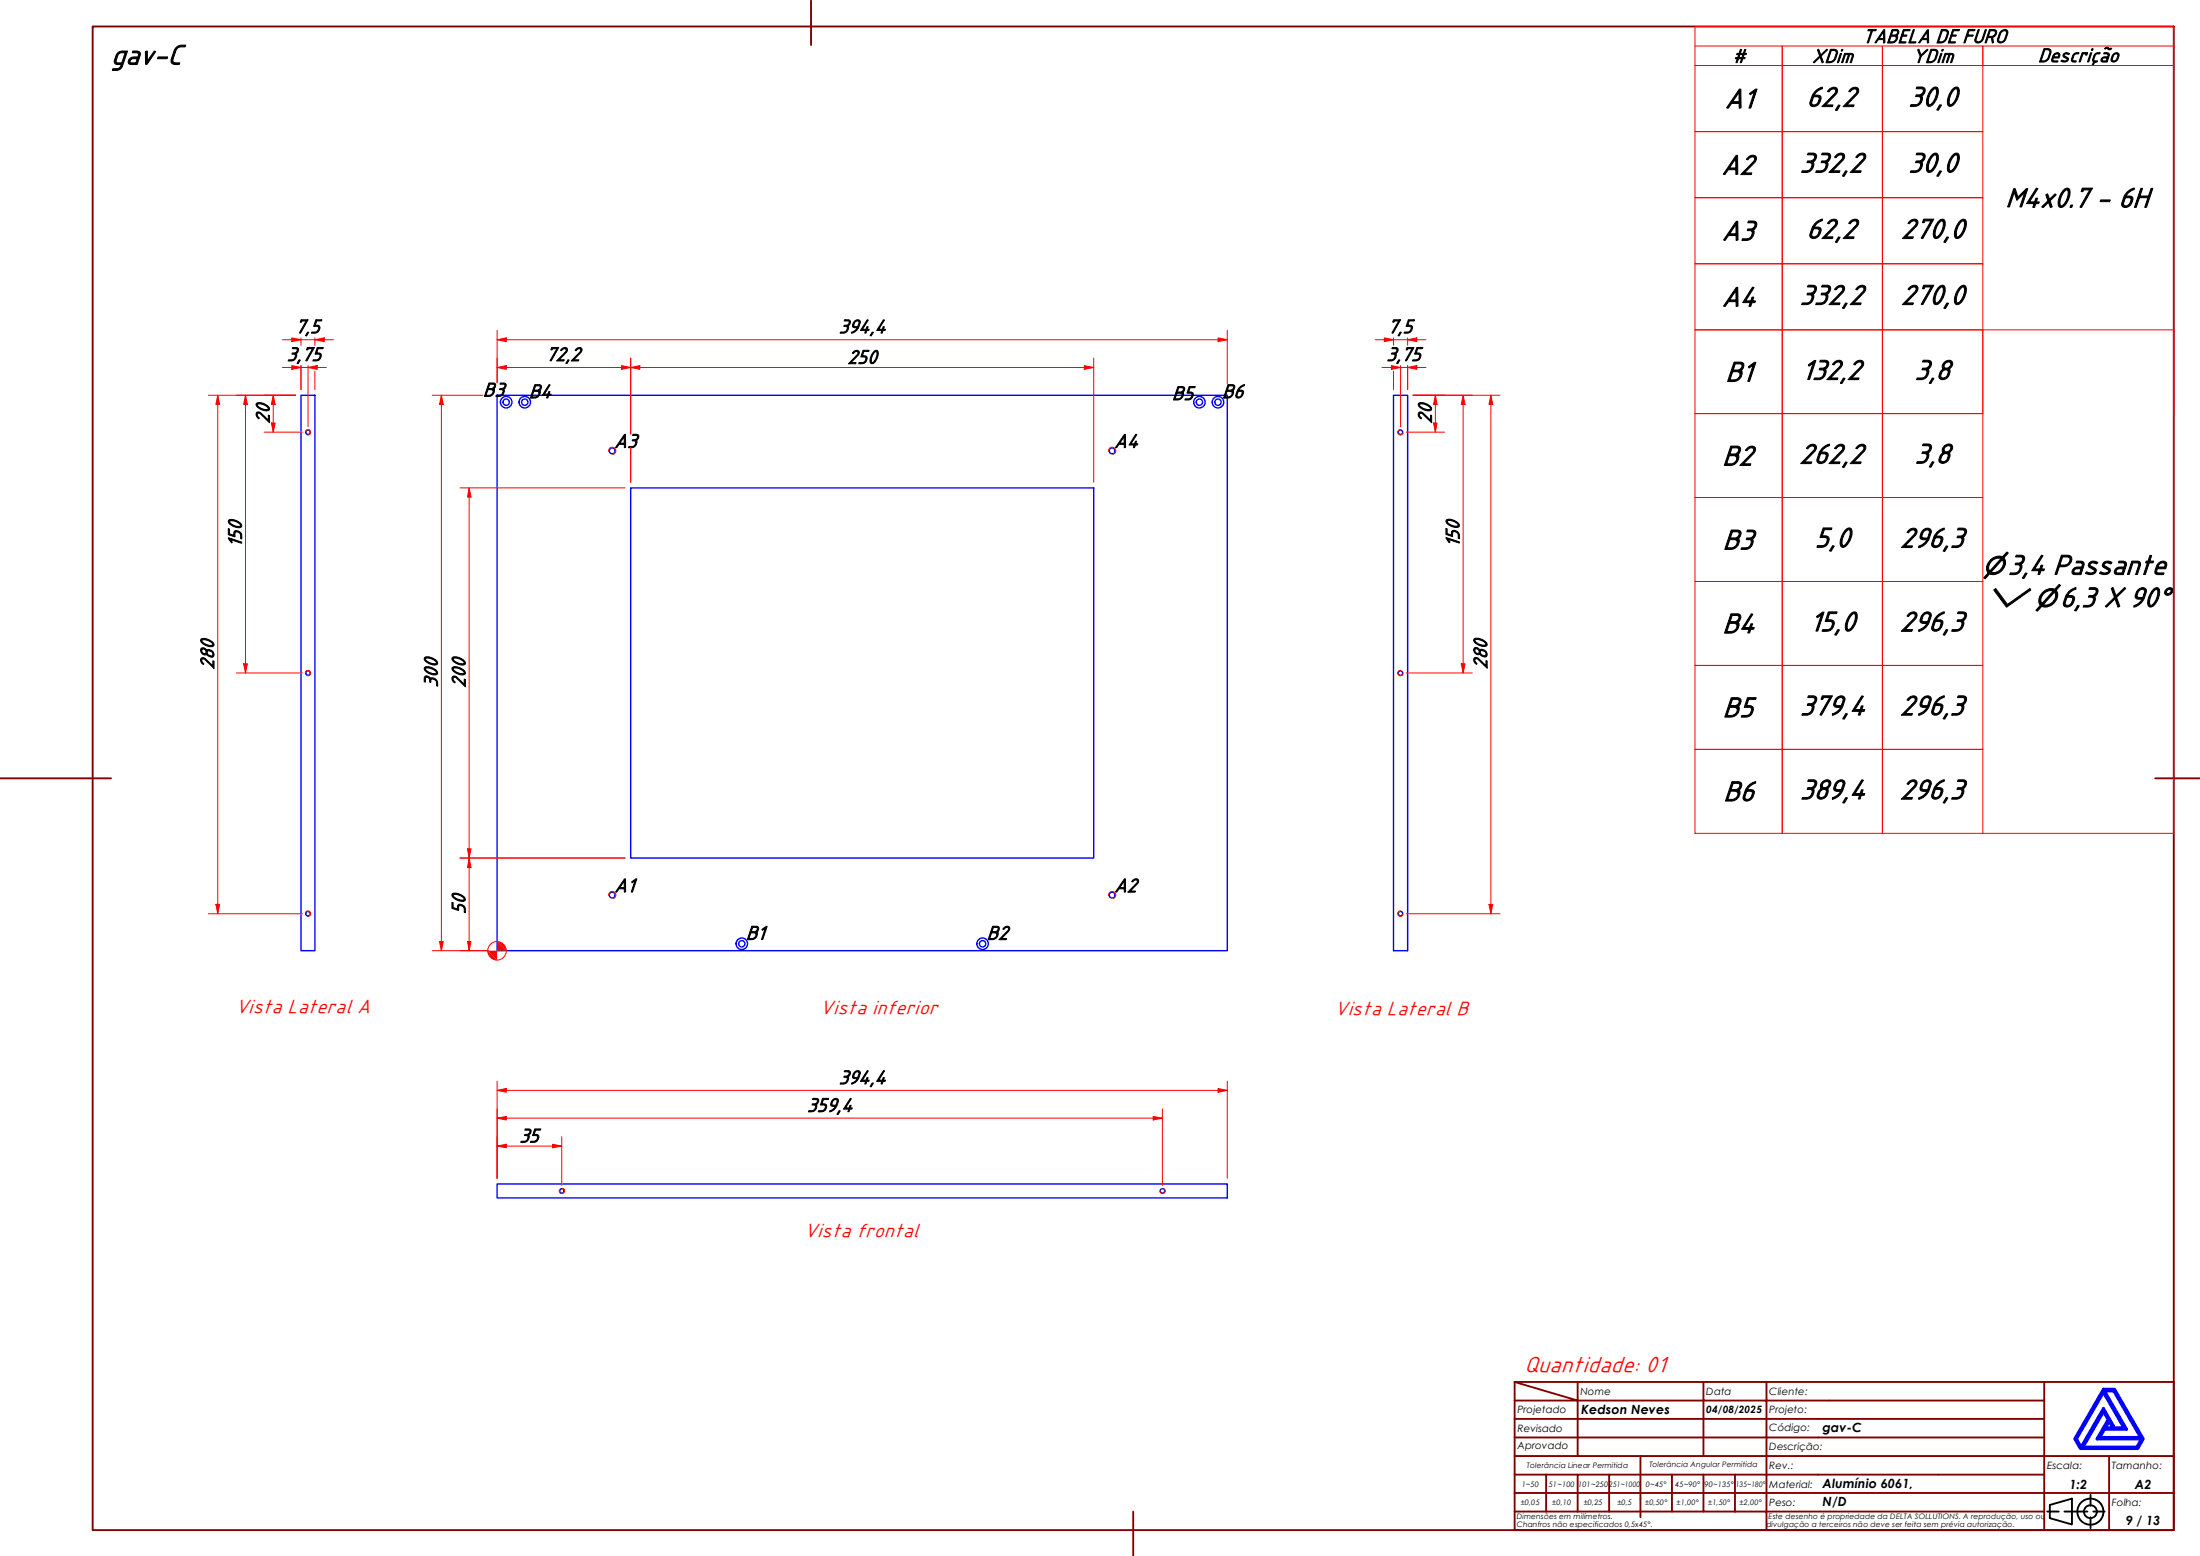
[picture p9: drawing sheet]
<svg xmlns="http://www.w3.org/2000/svg" width="594mm" height="420mm" viewBox="0 0 594 420" stroke-linecap="round" stroke-linejoin="round" font-family="sans-serif">
<!-- layer: Visible (ABNT) -->
<g fill="none" stroke="#00f" stroke-width=".38">
<path d="M81.3 106.7h3.7v150h-3.7zM134.2 106.7h197.2v150h-197.2zM376.3 106.7h3.8v150h-3.8zM170.3 131.7h125v100h-125zM134.2 319.7h197.2v3.7h-197.2z"/>
<circle cx="83.2" cy="116.7" r=".6"/>
<circle cx="136.7" cy="108.6" r=".86"/>
<circle cx="136.7" cy="108.6" r="1.56"/>
<circle cx="141.7" cy="108.6" r=".86"/>
<circle cx="141.7" cy="108.6" r="1.56"/>
<circle cx="323.9" cy="108.6" r=".86"/>
<circle cx="323.9" cy="108.6" r="1.56"/>
<circle cx="328.9" cy="108.6" r=".86"/>
<circle cx="328.9" cy="108.6" r="1.56"/>
<circle cx="378.2" cy="116.7" r=".6"/>
<circle cx="165.3" cy="121.7" r=".79"/>
<circle cx="300.3" cy="121.7" r=".79"/>
<circle cx="83.2" cy="181.7" r=".6"/>
<circle cx="378.2" cy="181.7" r=".6"/>
<circle cx="83.2" cy="246.7" r=".6"/>
<circle cx="165.3" cy="241.7" r=".79"/>
<circle cx="200.3" cy="254.8" r=".86"/>
<circle cx="200.3" cy="254.8" r="1.56"/>
<circle cx="265.3" cy="254.8" r=".86"/>
<circle cx="265.3" cy="254.8" r="1.56"/>
<circle cx="300.3" cy="241.7" r=".79"/>
<circle cx="378.2" cy="246.7" r=".6"/>
<circle cx="151.7" cy="321.6" r=".6"/>
<circle cx="313.9" cy="321.6" r=".6"/>
</g>
<!-- layer: Visible Narrow (ABNT) -->
<path d="M82.4 116.6a.73 .73 0 0 1 .9-.6 .73 .73 0 0 1 .6 .9 .73 .73 0 0 1-.9 .5M378.3 116a.73 .73 0 0 0-.8 .6 .73 .73 0 0 0 .5 .8 .73 .73 0 0 0 .9-.5M164.4 121.9a.98 .98 0 0 1 .8-1.1 .98 .98 0 0 1 1.1 .8 .98 .98 0 0 1-.8 1.1M299.4 121.9a.98 .98 0 0 1 .8-1.1 .98 .98 0 0 1 1.1 .8 .98 .98 0 0 1-.8 1.1M82.4 181.6a.73 .73 0 0 1 .9-.6 .73 .73 0 0 1 .6 .9 .73 .73 0 0 1-.9 .6M378.3 181a.73 .73 0 0 0-.8 .6 .73 .73 0 0 0 .5 .9 .73 .73 0 0 0 .9-.6M82.4 246.6a.73 .73 0 0 1 .9-.6 .73 .73 0 0 1 .6 .8 .73 .73 0 0 1-.9 .6M164.4 241.9a.98 .98 0 0 1 .8-1.2 .98 .98 0 0 1 1.1 .8 .98 .98 0 0 1-.8 1.2M299.4 241.9a.98 .98 0 0 1 .8-1.2 .98 .98 0 0 1 1.1 .8 .98 .98 0 0 1-.8 1.2M378.3 246a.73 .73 0 0 0-.8 .6 .73 .73 0 0 0 .5 .8 .73 .73 0 0 0 .9-.6M151.9 320.9a.73 .73 0 0 1 .6 .8 .73 .73 0 0 1-.9 .6 .73 .73 0 0 1-.6-.9M314 320.9a.73 .73 0 0 1 .6 .8 .73 .73 0 0 1-.8 .6 .73 .73 0 0 1-.6-.9" fill="none" stroke="#f00" stroke-width=".27"/>
<!-- layer: Borda A3/A4 (ABNT) -->
<g fill="none" stroke="#800000" stroke-width=".51">
<path d="M25 7.2h562v406h-562zM219 .2v12M0 210.2h30M582 210.2h12M409 373.2l17 5h-17M409 373.2h178v40h-178zM426 378.2h34v4.9h17M426 378.2v15M426 373.2v5M460 373.2v5h17v4.9M477 373.2v5h75M552 373.2v20h-143"/>
<path d="M409 383.1h51v10.1M409 398.2h17M417.5 398.2v10M434.5 398.2h-8.5v10M443 393.2v16.5M451.5 398.2v10h-42.5M460 398.2v10h8.5M468.5 398.2v10M477 398.2h-42.5v10M477 383.1v5.1h-68M477 398.2v10h75M477 383.1h75"/>
<path d="M477 398.2h75M552 388.2h-75v10M569.5 393.2v9.9h17.5M587 393.2h-35v9.9h17.5v10.1M306 408.2v12M409 403.1h143v10.1M451.5 408.2h8.5M468.5 408.2h8.5v5"/>
</g>
<path d="M568 376l5.5 9.6h-2.5l-3-5.3-6 10.5-1.3-2.3zM568 375.1h3l7.7 13.4-1.4 2.6h-15.5l-1.5-2.6zM568.3 375.6h2.5l7.2 12.6h-11l1.3-2.3h5.9zM568 381.2l1.3 2.1-3 5.2h12l-1.3 2.3h-14.5zM569.5 383.8l1 1.8h-2z" fill="none" stroke="#00f" stroke-width=".83"/>
<!-- layer: 0 -->
<path d="M561.8 391.1h15.5" fill="none" stroke="#000" stroke-width=".27"/>
<g fill="none" stroke="#000" stroke-width=".51">
<path d="M552.8 408.2h3.1M553.5 406.4l6-1.7v6.9l-6-1.7zM557.5 408.2h6.2M564.5 403.6v3M564.5 409.7v3M565.3 408.2h3"/>
<circle cx="564.5" cy="408.2" r="3.5"/>
<circle cx="564.5" cy="408.2" r="1.75"/>
</g>
<circle cx="134.2" cy="256.7" r="2.51" fill="none" stroke="#f00" stroke-width=".27"/>
<g fill="#f00">
<path d="M134.2 254.2a2.49 2.49 0 0 1 2.5 2.5z" fill-rule="evenodd"/>
<path d="M131.7 256.7l2.5 2.5a2.6 2.6 0 0 1-2.5-2.5z" fill-rule="evenodd"/>
<path d="M131.7 256.7h5l-2.5-2.5v5z" fill-rule="evenodd"/>
</g>
<g fill="none" stroke="#f00" stroke-width=".27">
<path d="M457.7 12.4h23.6v5.3h-23.6h23.6v17.8h-23.6h23.6v17.9h-23.6h23.6v17.8h-23.6h23.6v17.9h-23.6h23.6v22.6h-23.6h23.6v22.6h-23.6h23.6v22.7h-23.6h23.6v22.7h-23.6h23.6v22.7h-23.6h23.6v22.6v-22.6h27v22.6v-22.6h27.1v22.6M457.7 7.2h129.3v217.8h-129.3zM481.3 12.4h27v5.3h-27zM481.3 17.7h27v17.8h-27zM508.3 12.4h27.1v5.3h-27.1zM508.3 17.7h27.1v17.8h-27.1zM587 12.4h-51.6v5.3h51.6M481.3 35.5h27v17.9h-27zM508.3 35.5h27.1v17.9h-27.1zM481.3 53.4h27v17.8h-27zM508.3 53.4h27.1v17.8h-27.1zM481.3 71.2h27v17.9h-27z"/>
<path d="M508.3 71.2h27.1v17.9h-27.1zM481.3 89.1h27v22.6h-27zM508.3 89.1h27.1v22.6h-27.1zM481.3 111.7h27v22.6h-27zM508.3 111.7h27.1v22.6h-27.1zM535.4 111.7v-22.6h51.6v22.6M481.3 134.3h27v22.7h-27zM508.3 134.3h27.1v22.7h-27.1zM481.3 157h27v22.7h-27zM508.3 157h27.1v22.7h-27.1zM481.3 179.7h27v22.7h-27zM508.3 179.7h27.1v22.7h-27.1z"/>
</g>
<path d="M119.2 106.7v2.5" fill="none" stroke="#f00" stroke-width=".27"/>
<path d="M119.2 106.7l.5 2.5h-1z" fill="#f00"/>
<path d="M119.2 106.7l.5 2.5h-1zM119.2 254.2v2.5" fill="none" stroke="#f00" stroke-width=".27"/>
<path d="M118.7 254.2h1l-.5 2.5z" fill="#f00"/>
<path d="M134.2 91.7h2.5M116.7 106.7h13.7M119.2 109.2v145M116.7 256.7h15.1M118.7 254.2h1l-.5 2.5z" fill="none" stroke="#f00" stroke-width=".27"/>
<path d="M134.2 91.7l2.5-.5v1z" fill="#f00"/>
<path d="M134.2 91.7l2.5-.5v1zM328.9 91.7h2.5" fill="none" stroke="#f00" stroke-width=".27"/>
<path d="M328.9 91.2l2.5 .5-2.5 .5z" fill="#f00"/>
<path d="M134.2 89.2v14.2M134.2 99.2h2.5M136.7 91.7h192.2M328.9 91.2l2.5 .5-2.5 .5zM331.4 89.2v14.5" fill="none" stroke="#f00" stroke-width=".27"/>
<path d="M134.2 99.2l2.5-.5v1z" fill="#f00"/>
<path d="M134.2 99.2l2.5-.5v1zM167.8 99.2h2.5" fill="none" stroke="#f00" stroke-width=".27"/>
<path d="M167.8 98.7l2.5 .5-2.5 .5z" fill="#f00"/>
<path d="M134.2 96.7v6.7M136.7 99.2h31.1M167.8 98.7l2.5 .5-2.5 .5zM170.3 99.2h2.5M170.3 96.7v20.5M170.3 120.9v9.3" fill="none" stroke="#f00" stroke-width=".27"/>
<path d="M170.3 99.2l2.5-.5v1z" fill="#f00"/>
<path d="M170.3 99.2l2.5-.5v1zM292.8 99.2h2.5" fill="none" stroke="#f00" stroke-width=".27"/>
<path d="M292.8 98.7l2.5 .5-2.5 .5z" fill="#f00"/>
<path d="M170.3 96.7v20.5M172.8 99.2h120M292.8 98.7l2.5 .5-2.5 .5zM295.3 96.7v33.5M170.3 120.9v9.3M126.7 231.7v2.5" fill="none" stroke="#f00" stroke-width=".27"/>
<path d="M126.7 231.7l.5 2.5h-1z" fill="#f00"/>
<path d="M126.7 231.7l.5 2.5h-1zM126.7 254.2v2.5" fill="none" stroke="#f00" stroke-width=".27"/>
<path d="M126.2 254.2h1l-.5 2.5z" fill="#f00"/>
<path d="M126.7 131.7v2.5M124.2 231.7h44.6M126.7 234.2v20M124.2 256.7h7.6M126.2 254.2h1l-.5 2.5z" fill="none" stroke="#f00" stroke-width=".27"/>
<path d="M126.7 131.7l.5 2.5h-1z" fill="#f00"/>
<path d="M126.7 131.7l.5 2.5h-1zM126.7 229.2v2.5" fill="none" stroke="#f00" stroke-width=".27"/>
<path d="M126.2 229.2h1l-.5 2.5z" fill="#f00"/>
<path d="M78.8 91.7h2.5M124.2 131.7h44.6M126.7 134.2v95M124.2 231.7h44.6M126.2 229.2h1l-.5 2.5z" fill="none" stroke="#f00" stroke-width=".27"/>
<path d="M78.8 91.2l2.5 .5-2.5 .5z" fill="#f00"/>
<path d="M78.8 91.2l2.5 .5-2.5 .5zM85 91.7h2.6" fill="none" stroke="#f00" stroke-width=".27"/>
<path d="M85 91.7l2.6-.5v1z" fill="#f00"/>
<path d="M76.3 91.7h2.5M78.8 99.2h2.5M81.3 91.7h3.7M81.3 91.2v2.1M81.3 98.7v6.5M85 91.7l2.6-.5v1zM85 91.2v2.1M87.6 91.7h2.4M85 100.2v5" fill="none" stroke="#f00" stroke-width=".27"/>
<path d="M78.8 98.7l2.5 .5-2.5 .5z" fill="#f00"/>
<path d="M78.8 98.7l2.5 .5-2.5 .5zM83.2 99.2h2.5" fill="none" stroke="#f00" stroke-width=".27"/>
<path d="M83.2 99.2l2.5-.5v1z" fill="#f00"/>
<path d="M76.3 99.2h2.5M81.3 99.2h1.9M81.3 98.7v6.5M83.2 99.2l2.5-.5v1zM83.2 98.7v16.5M85.7 99.2h2.4M73.8 106.7v2.5" fill="none" stroke="#f00" stroke-width=".27"/>
<path d="M73.8 106.7l.5 2.5h-1z" fill="#f00"/>
<path d="M73.8 106.7l.5 2.5h-1zM73.8 114.2v2.5" fill="none" stroke="#f00" stroke-width=".27"/>
<path d="M73.3 114.2h1l-.5 2.5z" fill="#f00"/>
<path d="M66.3 106.7v2.5M71.3 106.7h8.5M71.3 116.7h10.4M73.3 114.2h1l-.5 2.5zM73.8 109.2v5" fill="none" stroke="#f00" stroke-width=".27"/>
<path d="M66.3 106.7l.5 2.5h-1z" fill="#f00"/>
<path d="M66.3 106.7l.5 2.5h-1zM66.3 179.2v2.5" fill="none" stroke="#f00" stroke-width=".27"/>
<path d="M65.8 179.2h1l-.5 2.5z" fill="#f00"/>
<path d="M58.8 106.7v2.5M63.8 106.7h16M66.3 109.2v70M65.8 179.2h1l-.5 2.5zM63.8 181.7h17.9" fill="none" stroke="#f00" stroke-width=".27"/>
<path d="M58.8 106.7l.5 2.5h-1z" fill="#f00"/>
<path d="M58.8 106.7l.5 2.5h-1zM58.8 244.2v2.5" fill="none" stroke="#f00" stroke-width=".27"/>
<path d="M58.3 244.2h1l-.5 2.5z" fill="#f00"/>
<path d="M373.8 91.7h2.5M56.3 106.7h23.5M58.8 109.2v135M56.3 246.7h25.4M58.3 244.2h1l-.5 2.5z" fill="none" stroke="#f00" stroke-width=".27"/>
<path d="M373.8 91.2l2.5 .5-2.5 .5z" fill="#f00"/>
<path d="M373.8 91.2l2.5 .5-2.5 .5zM380.1 91.7h2.5" fill="none" stroke="#f00" stroke-width=".27"/>
<path d="M380.1 91.7l2.5-.5v1z" fill="#f00"/>
<path d="M371.3 91.7h2.5M375.7 99.2h2.5M376.3 91.7h3.8M376.3 91.2v2.1M380.1 91.7l2.5-.5v1zM380.1 91.2v2.1M380.1 98.7v6.5M382.6 91.7h2.5M376.3 100.2v5" fill="none" stroke="#f00" stroke-width=".27"/>
<path d="M375.7 98.7l2.5 .5-2.5 .5z" fill="#f00"/>
<path d="M375.7 98.7l2.5 .5-2.5 .5zM380.1 99.2h2.5" fill="none" stroke="#f00" stroke-width=".27"/>
<path d="M380.1 99.2l2.5-.5v1z" fill="#f00"/>
<path d="M373.2 99.2h2.5M378.2 99.2h1.9M378.2 98.7v16.5M380.1 99.2l2.5-.5v1zM380.1 98.7v6.5M382.6 99.2h2.5M387.6 106.7v2.5" fill="none" stroke="#f00" stroke-width=".27"/>
<path d="M387.6 106.7l.4 2.5h-.9z" fill="#f00"/>
<path d="M387.6 106.7l.4 2.5h-.9zM387.6 114.2v2.5" fill="none" stroke="#f00" stroke-width=".27"/>
<path d="M387.1 114.2h.9l-.4 2.5z" fill="#f00"/>
<path d="M379.7 116.7h10.4M381.6 106.7h8.5M387.1 114.2h.9l-.4 2.5zM387.6 109.2v5M395.1 106.7v2.5" fill="none" stroke="#f00" stroke-width=".27"/>
<path d="M395.1 106.7l.5 2.5h-1z" fill="#f00"/>
<path d="M395.1 106.7l.5 2.5h-1zM395.1 179.2v2.5" fill="none" stroke="#f00" stroke-width=".27"/>
<path d="M394.6 179.2h1l-.5 2.5z" fill="#f00"/>
<path d="M381.6 106.7h16M395.1 109.2v70M402.6 106.7v2.5M394.6 179.2h1l-.5 2.5zM379.7 181.7h17.9" fill="none" stroke="#f00" stroke-width=".27"/>
<path d="M402.6 106.7l.5 2.5h-1z" fill="#f00"/>
<path d="M402.6 106.7l.5 2.5h-1zM402.6 244.2v2.5" fill="none" stroke="#f00" stroke-width=".27"/>
<path d="M402.1 244.2h1l-.5 2.5z" fill="#f00"/>
<path d="M381.6 106.7h23.5M402.6 109.2v135M379.7 246.7h25.4M402.1 244.2h1l-.5 2.5zM134.2 309.5h2.5" fill="none" stroke="#f00" stroke-width=".27"/>
<path d="M134.2 309.5l2.5-.5v.9z" fill="#f00"/>
<path d="M134.2 309.5l2.5-.5v.9zM149.2 309.5h2.5" fill="none" stroke="#f00" stroke-width=".27"/>
<path d="M149.2 309l2.5 .5-2.5 .4z" fill="#f00"/>
<path d="M134.2 306.9v11.3M134.2 301.9h2.5M136.7 309.5h12.5M149.2 309l2.5 .5-2.5 .4zM151.7 306.9v13.2" fill="none" stroke="#f00" stroke-width=".27"/>
<path d="M134.2 301.9l2.5-.4v.9z" fill="#f00"/>
<path d="M134.2 301.9l2.5-.4v.9zM311.4 301.9h2.5" fill="none" stroke="#f00" stroke-width=".27"/>
<path d="M311.4 301.5l2.5 .4-2.5 .5z" fill="#f00"/>
<path d="M134.2 299.4v18.8M134.2 294.4h2.5M313.9 299.4v20.7M136.7 301.9h174.7M311.4 301.5l2.5 .4-2.5 .5z" fill="none" stroke="#f00" stroke-width=".27"/>
<path d="M134.2 294.4l2.5-.5v1z" fill="#f00"/>
<path d="M134.2 294.4l2.5-.5v1zM328.9 294.4h2.5" fill="none" stroke="#f00" stroke-width=".27"/>
<path d="M328.9 293.9l2.5 .5-2.5 .5z" fill="#f00"/>
<path d="M134.2 292v26.2M136.7 294.4h192.2M328.9 293.9l2.5 .5-2.5 .5zM331.4 292v26.2" fill="none" stroke="#f00" stroke-width=".27"/>
<g font-size="8.1">
<text x="30" y="17.3">gav-C</text>
<text x="465.7" y="29.1">A1</text>
<text x="487.8" y="28.7">62,2</text>
<text x="515.2" y="28.6">30,0</text>
<text x="464.8" y="47">A2</text>
<text x="485.9" y="46.5">332,2</text>
<text x="515.2" y="46.5">30,0</text>
<text x="541.5" y="55.9">M4x0.7 - 6H</text>
<text x="464.9" y="64.8">A3</text>
<text x="487.8" y="64.3">62,2</text>
<text x="513.3" y="64.3">270,0</text>
<text x="464.9" y="82.7">A4</text>
<text x="485.9" y="82.1">332,2</text>
<text x="513.3" y="82.1">270,0</text>
<text x="466" y="102.9">B1</text>
<text x="486.5" y="102.4">132,2</text>
<text x="517" y="102.4">3,8</text>
<text x="465.1" y="125.6">B2</text>
<text x="485.9" y="125.1">262,2</text>
<text x="517" y="125">3,8</text>
<text x="465.2" y="148.3">B3</text>
<text x="490" y="147.7">5,0</text>
<text x="513.1" y="147.7">296,3</text>
<text x="542.1" y="155">3,4 Passante</text>
<text x="556.3" y="163.8">6,3 X 90°</text>
<text x="465.1" y="170.9">B4</text>
<text x="488.7" y="170.3">15,0</text>
<text x="513.1" y="170.3">296,3</text>
<text x="465.2" y="193.5">B5</text>
<text x="486" y="193">379,4</text>
<text x="513.1" y="193">296,3</text>
<text x="486" y="215.7">389,4</text>
<text x="513.1" y="215.7">296,3</text>
<text x="465.4" y="216.2">B6</text>
</g>
<g font-size="6.8">
<text x="535.4" y="155">⌀</text>
<text x="536.5" y="163.8">⌵ ⌀</text>
</g>
<text font-size="6.5" fill="#f00" x="411.7" y="370.4">Quantidade: 01</text>
<g font-size="5.7" fill="#f00">
<text x="63.6" y="273.6">Vista Lateral A</text>
<text x="221.4" y="273.9">Vista inferior</text>
<text x="360.4" y="274">Vista Lateral B</text>
<text x="217.2" y="334">Vista frontal</text>
</g>
<g font-size="5.6">
<text x="502.9" y="11.5">TABELA DE FURO</text>
<text x="467.8" y="16.9">#</text>
<text x="489.3" y="16.9">XDim</text>
<text x="516.3" y="16.9">YDim</text>
<text x="550.4" y="16.7">Descrição</text>
<text x="79.7" y="89.9">7,5</text>
<text x="226.4" y="89.9">394,4</text>
<text x="374.7" y="89.9">7,5</text>
<text x="77.4" y="97.4">3,75</text>
<text x="147.4" y="97.4">72,2</text>
<text x="228.9" y="98.1">250</text>
<text x="374.3" y="97.4">3,75</text>
<text x="130.4" y="107">B3</text>
<text x="142.8" y="107.4">B4</text>
<text x="316.5" y="107.9">B5</text>
<text x="330" y="107.4">B</text>
<text x="333.1" y="107.4">6</text>
<text x="72.7" y="114.4" transform="rotate(-90 72.7 114.4)">20</text>
<text x="386.5" y="114.4" transform="rotate(-90 386.5 114.4)">20</text>
<text x="165.9" y="120.8">A3</text>
<text x="300.9" y="120.8">A4</text>
<text x="65.2" y="147.9" transform="rotate(-90 65.2 147.9)">150</text>
<text x="394" y="147.8" transform="rotate(-90 394 147.8)">150</text>
<text x="57.7" y="180.8" transform="rotate(-90 57.7 180.8)">280</text>
<text x="118.1" y="185.7" transform="rotate(-90 118.1 185.7)">300</text>
<text x="125.6" y="185.7" transform="rotate(-90 125.6 185.7)">200</text>
<text x="401.5" y="180.7" transform="rotate(-90 401.5 180.7)">280</text>
<text x="165.9" y="240.8">A1</text>
<text x="300.9" y="240.8">A2</text>
<text x="125.6" y="246.9" transform="rotate(-90 125.6 246.9)">50</text>
<text x="201.4" y="253.7">B1</text>
<text x="266.4" y="253.7">B2</text>
<text x="226.4" y="292.7">394,4</text>
<text x="217.9" y="300.1">359,4</text>
<text x="140.2" y="308.4">35</text>
</g>
<g font-size="3.4">
<text x="427" y="381.9">Kedson Neves</text>
<text x="492.1" y="386.6">gav-C</text>
<text x="492.1" y="401.9">Alumínio 6061,</text>
<text x="558.8" y="401.9">1:2</text>
<text x="576.5" y="401.9">A2</text>
<text x="492.1" y="406.7">N/D</text>
<text x="574" y="411.7">9 / 13</text>
</g>
<g font-size="2.7">
<text x="426.8" y="376.7">Nome</text>
<text x="460.8" y="376.7">Data</text>
<text x="477.8" y="376.7">Cliente:</text>
<text x="409.8" y="381.4">Projetado</text>
<text x="460.8" y="381.5">04/08/2025</text>
<text x="477.8" y="381.4">Projeto:</text>
<text x="409.8" y="386.7">Revisado</text>
<text x="477.8" y="386.4">Código:</text>
<text x="409.8" y="391.4">Aprovado</text>
<text x="477.8" y="391.5">Descrição:</text>
<text x="477.8" y="401.7">Material:</text>
<text x="477.8" y="396.7">Rev.:</text>
<text x="552.8" y="396.7">Escala:</text>
<text x="570.3" y="396.7">Tamanho:</text>
<text x="477.8" y="406.6">Peso:</text>
<text x="570.3" y="406.7">Folha:</text>
</g>
<g font-size="2">
<text x="410.9" y="401.4">1~50</text>
<text x="412.3" y="396.4">Tolerância Linear Permitida</text>
<text x="418.2" y="401.4">51~100</text>
<text x="426.1" y="401.4">101~250</text>
<text x="434.5" y="401.4">251~1000</text>
<text x="444.4" y="401.4">0~45°</text>
<text x="445.4" y="396.2">Tolerância Angular Permitida</text>
<text x="452.4" y="401.4">45~90°</text>
<text x="460.3" y="401.4">90~135°</text>
<text x="468.7" y="401.4">135~180°</text>
<text x="410.7" y="406.3">±0,05</text>
<text x="419.2" y="406.3">±0,10</text>
<text x="427.7" y="406.3">±0,25</text>
<text x="436.8" y="406.3">±0,5</text>
<text x="444.2" y="406.3">±0,50°</text>
<text x="452.8" y="406.3">±1,00°</text>
<text x="461.3" y="406.3">±1,50°</text>
<text x="469.7" y="406.3">±2,00°</text>
<text x="409.6" y="410.2">Dimensões em milímetros.</text>
<text x="409.6" y="412.3">Chanfros não especificados 0,5x45°.</text>
<text x="477" y="412.3">divulgação a terceiros não deve ser feita sem prévia autorização.</text>
<text x="477.6" y="410.2">Este desenho é propriedade da DELTA SOLLUTIONS. A reprodução, uso ou</text>
</g>
</svg>
